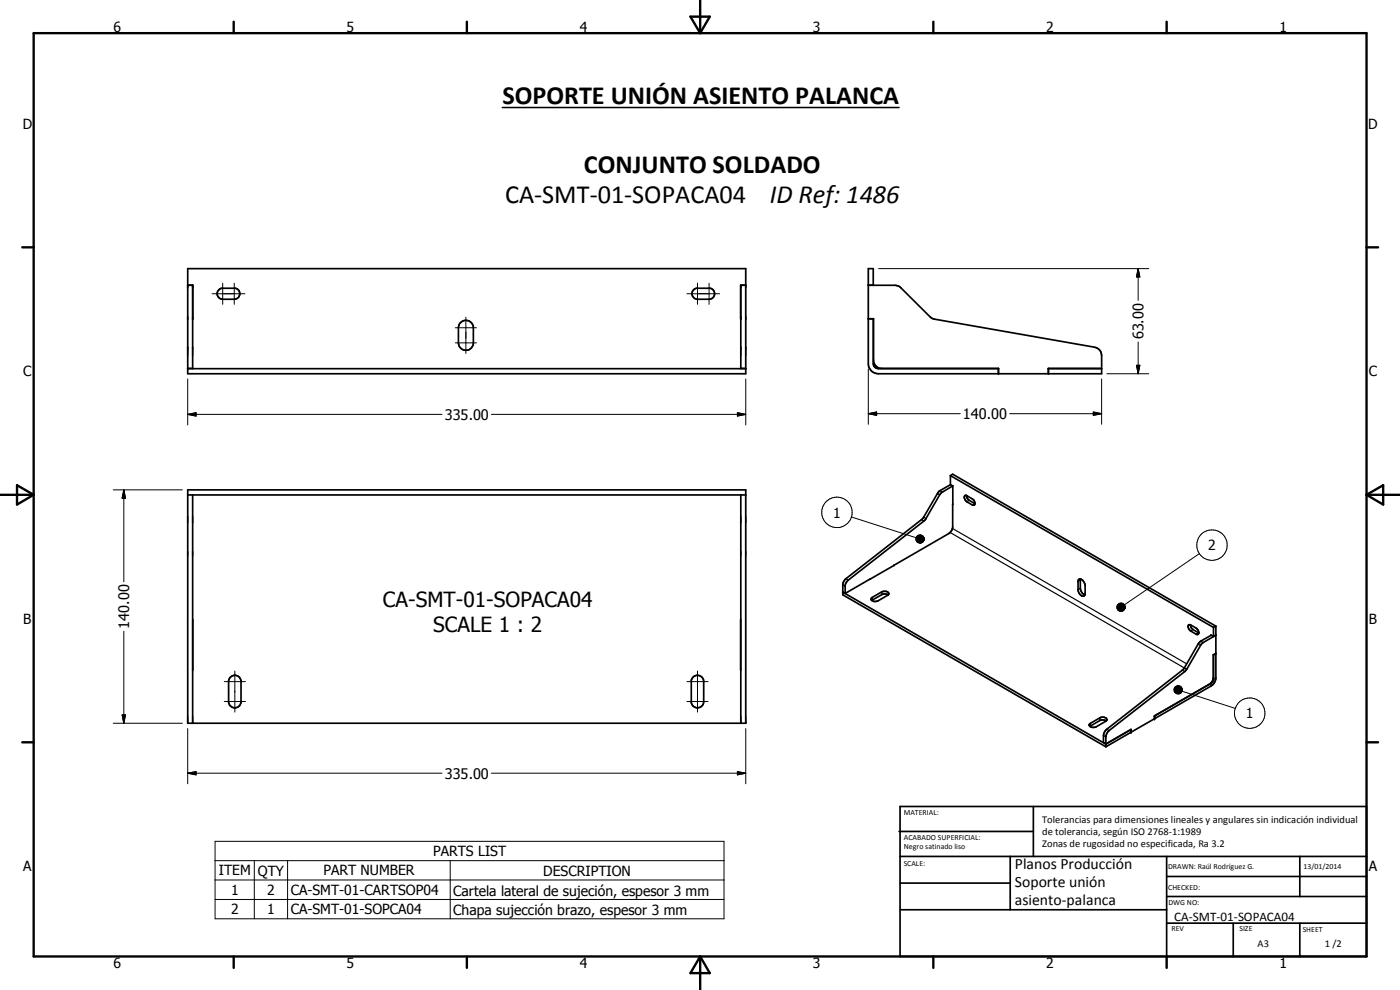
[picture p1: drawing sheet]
<svg xmlns="http://www.w3.org/2000/svg" width="420mm" height="297mm" viewBox="0 0 420 297" stroke-linecap="round" stroke-linejoin="round" font-family="sans-serif">
<g fill="none" stroke="#000" stroke-width=".51">
<path d="M56.3 80.6h167.5v31.5h-167.5zM56.3 85.6h1.6l-.1 25M56.3 85.6h1.5M57.8 95.7h.1M65.5 87.1l1-.6h4.1a1.67 1.67 0 0 1 1.4 1.8 1.67 1.67 0 0 1-1.7 1.5h-3.5a1.66 1.66 0 0 1-1.4-.9 1.66 1.66 0 0 1 .1-1.8zM138 97a2.27 2.27 0 0 1 2.3-.8 2.27 2.27 0 0 1 1.8 1.8v5.2a2.26 2.26 0 0 1-2.4 1.9 2.26 2.26 0 0 1-2.1-2.2v-4.6zM208 87.1l1-.6h4.1a1.67 1.67 0 0 1 1.3 1.8 1.67 1.67 0 0 1-1.6 1.5h-3.5a1.66 1.66 0 0 1-1.5-.9 1.66 1.66 0 0 1 .2-1.8zM222.3 95.7h.1M222.3 85.6h1.5M223.8 85.6h-1.5v25M260.6 95.7l1.6-.1v12.8a2.43 2.43 0 0 0 2.1 2.1h35.4v1.6M260.6 85.6h1.5"/>
<path d="M260.6 85.6h8l1.3 .3 9.2 9.1 1 .7 48.4 8.5a2.53 2.53 0 0 1 2.1 2.5v3.8h-16v1.6M262.1 95.6v13.5a1.6 1.6 0 0 0 1.5 1.5h36.1M262.1 85.6v-5h-1.5v28.5a3 3 0 0 0 3 3h67v-1.5h-16M56.3 110.6h167.5M56.3 110.5h1.5M222.3 110.5h1.5M299.6 110.6v1.5M314.7 110.6v1.5M56.3 147h167.5v70h-167.5zM56.3 148.5h167.5M57.8 148.5v68.5M222.3 148.5v68.5"/>
<path d="M285.2 145.4l.8 .4M285.2 142.7l79 45.6M285.2 142.7v2.7M285.2 142.7l.7-.4 79 45.6M285.3 145.4l-3.5 2-5 8.3-23.1 18.1-.8 1.5v3.2l79 45.6M285.9 151.3h.1M286 145.8l-.1 12.5-.4 1-.8 .8-16.4 9.5M286 145.8l-3.4 1.9-.5 .6-4.4 7.7-23.3 18.2-.7 1.2-.1 2.7M286 151.3h-.1M289.5 148.8l.5-.2 1.8 1.1a1.41 1.41 0 0 1 .6 1.8h-.6l-1.7-1-.6-.9zM290.1 148.7l.2 .8 .4 .5 1.9 1.1M253.6 178.1l-.7-.4 79 45.6 7.5-4.4"/>
<path d="M261.1 173.7h.1M261.2 173.7l-7.6 4.4M261.6 179.4l3-1.8a1.38 1.38 0 0 1 2.1 .6l-3.1 2.1a1.35 1.35 0 0 1-2.2-.7zM266.5 178.5l-.6-.3-1.1 .1-3.1 1.8M268.3 169.6v.1M268.3 169.7l-7.1 4M323.8 173.8a1.67 1.67 0 0 1 1.9 1.9l-.1 2.9a1.02 1.02 0 0 1-1.1 .2 1.02 1.02 0 0 1-.7-.8l-.3-.8v-3zM324.3 173.7v3a2.22 2.22 0 0 0 1.3 1.8M57.8 186h.1M222.3 186h.1M356.7 187.5h.6l1.7 1a1.31 1.31 0 0 1 .5 1.9l-2.2-1.1a1.45 1.45 0 0 1-.6-1.8zM357.3 187.5l.2 .8 .4 .5 1.9 1.1"/>
<path d="M363.4 190.6l.8 .4M363.5 190.6l-3.6 2.2-4.9 8.2-23 17.9-.8 1.3v2.6l.7 .4 7.5-4.3v.8M364.1 196.5h.1M364.1 196.5v7l-.3 1-.8 .8M364.2 196.5v7.5l-.3 .6-17.4 10.2v.8M364.2 188.3v2.7M364.9 196l-.7 .5M364.9 190.6h.1M364.9 187.9v15.5a3 3 0 0 1-1.4 2.4l-17 9.8M364.9 190.6l-4.3 2.6-4.4 7.6-.7 .7-23 18.1-.6 1.5v3M364.9 190.5l-.7 .5M364.9 187.9l-.7 .4"/>
<path d="M364.9 196l-.8 .5M57.8 201h.1M69 203.3a1.9 1.9 0 0 1 2-.6 1.9 1.9 0 0 1 1.3 1.5v6.6a1.89 1.89 0 0 1-1.8 1.6 1.89 1.89 0 0 1-1.9-1.6v-6.6zM207.9 203.3a1.87 1.87 0 0 1 2.1-.6 1.87 1.87 0 0 1 1.2 1.8v6a1.88 1.88 0 0 1-1.7 1.9 1.88 1.88 0 0 1-2-1.6v-6.6zM222.3 201h.1M332 216.3l-.7-.3h-.8l-3.4 1.9M332 216.3a.7 .7 0 0 0 0-.8 .7 .7 0 0 0-.7-.3l-1.2 .2-2.9 1.6-.4 .6 .3 .4M332 216.3l-3.4 1.9-1.5-.2M339.4 219.7l-7.5 4.4M346.5 215.6l-7.1 4.1M269.8 249.5h40.3M270.1 242h140v45h-140z"/>
<path d="M270.1 257h140M303.2 257v16M310.1 242v15M350.1 257v30M390.1 257v12M270.1 265h33.1M270.1 273h80M350.1 277h60M350.1 269h60M350.1 263h60M370.1 277v10M390.1 277v10"/>
</g>
<g fill="none" stroke="#000" stroke-width=".35">
<path d="M276.6 155.9l.7 .4M277.2 155.2l.7 .4M281.3 148.1l.7 .4M282.1 147.2l.8 .4M285.1 159.8l70.3 40.6M285.8 158.5l70.3 40.7M290.9 150.1l-.8 .4M292.5 151.1l-.7 .4M252.9 175.5l.7 .4M253.9 173.6l.7 .4M261.8 179.2v.8M264.6 177.6v.8"/>
<path d="M324.2 174l-.7 .5M324.2 176.5l-.7 .4M358 188.9l-.7 .4M359.6 193.3l.7 .4M359.7 189.9l-.7 .4M360.4 192.4l.7 .4M327.2 217v.8M330.1 215.4v.8M332.1 218.8l.8 .4M354.8 201.1l.7 .4M355.5 200.4l.7 .4M363.4 205l.1 .8"/>
<path d="M364.9 203.4l-.8 .4M331.2 220.7l.7 .4"/>
</g>
<g fill="#000">
<circle cx="252.9" cy="177.7" r=".25"/>
<circle cx="339.4" cy="219.7" r=".25"/>
<circle cx="346.5" cy="215.6" r=".25"/>
<circle cx="346.5" cy="214.8" r=".25"/>
</g>
<g fill="none" stroke="#000" stroke-width=".71">
<path d="M10.1 9.9h400v277.1h-400zM70.1 6.5v3.4M140.1 6.5v3.4M207.2 5h5.8l-2.9 4.9zM210.1 0v9.9M280.1 6.5v3.4M350.1 6.5v3.4M6.7 74.2h3.4M410.1 74.2h3.5M.1 148.5h10M5.1 145.6l5 2.9-5 2.9zM410.1 148.5h10"/>
<path d="M410.1 148.5l5-2.9v5.8zM6.7 222.7h3.4M410.1 222.7h3.5M70.1 287v3.4M140.1 287v3.4M210.1 287v10M210.1 287l2.9 5h-5.8zM280.1 287v3.4M350.1 287v3.4"/>
</g>
<g fill="none" stroke="#000" stroke-width=".3">
<path d="M63.7 88.1h9.8M66.8 85v6.3M70.3 85v6.3M136.6 98.3h6.4M139.8 95.2v10.8M206.2 88.1h9.8M209.3 85v6.3M212.8 85v6.3M263.7 80.6h81.1M341.6 80.6l.5 2.5h-1zM341.6 80.6v9.5M56.3 113.7v13.8"/>
<path d="M136.6 102.9h6.4M223.8 113.7v13.8M260.6 110.7v16.6M330.6 113.7v13.6M332.2 112.1h12.6M341.1 109.6h1l-.5 2.5zM341.6 102.6v9.5M56.3 124.3l2.5-.5v1zM56.3 124.3h76.4M147.5 124.3h76.3M221.3 123.8l2.5 .5-2.5 .5zM260.6 124.1l2.5-.5v1z"/>
<path d="M260.6 124.1h27.6M303 124.1h27.6M328.1 123.6l2.5 .5-2.5 .5zM34 147h20.7M37.2 147l.5 2.5h-1.1zM37.2 147v27.6M255.5 155.1l19.4 6.2M274.9 161.6l2.5 .1-2.5 .1zM274.9 161.8l2.5-.1-2.5 .4zM274.9 161.7h2.5M274.9 161.3l2.5 .4-2.5-.1zM274.9 162.1l2.5-.4-2.4 .6z"/>
<path d="M275 161.1l2.4 .6-2.5-.4zM275 162.3l2.4-.6-2.2 .9zM275.2 160.9l.2-.2 2 1zM275.2 160.9l2.2 .8-2.4-.6zM275.2 162.6l2.2-.9-2 1.1zM275.4 160.7l.2-.1 1.8 1.1zM275.4 162.8l2-1.1-1.8 1.2zM275.6 160.6l.3-.1 1.5 1.2zM275.6 162.9l1.8-1.2-1.5 1.2zM275.9 160.5h.3l1.2 1.2zM275.9 162.9l1.5-1.2-1.2 1.3zM276.2 160.5h.2l1 1.2z"/>
<path d="M276.4 160.5l1 1.2zM276.7 160.7l.7 1zM276.9 160.8l.5 .9zM277.1 161l.3 .7zM277.2 161.2l.2 .5zM277.4 161.7l-1 1.2-.2 .1zM277.4 161.7l-1 1.2zM277.4 161.7l-.7 1.1zM277.4 161.7l-.5 1zM277.4 161.7l-.3 .8zM277.4 161.7l-.2 .6zM277.4 161.7l-.1 .3z"/>
<path d="M359.9 166.1l-22.4 15.4M37.2 189.4v27.6M335.2 182l2.4 .2-2.4 .1zM335.2 182.3l2.4-.1-2.4 .4zM335.2 182.2h2.4M335.2 181.8l2.4 .4-2.4-.2zM335.2 182.6l2.4-.4-2.2 .6zM335.4 181.5l2.2 .7-2.4-.4zM335.4 182.8l2.2-.6-2.1 .8zM335.5 181.4l.2-.3 1.9 1.1zM335.5 181.4l2.1 .8-2.2-.7zM335.5 183l2.1-.8-1.9 1z"/>
<path d="M335.7 181.1l.2-.1 1.7 1.2zM335.7 183.2l1.9-1-1.7 1.1zM335.9 181h.3l1.4 1.2zM335.9 183.3l1.7-1.1-1.4 1.2zM336.2 181l.3-.1 1.1 1.3zM336.2 183.4l1.4-1.2-1.1 1.2zM336.5 180.9l.3 .1 .8 1.2zM336.8 181l.8 1.2zM337 181.1l.6 1.1zM337.2 181.2l.4 1zM337.4 181.4l.2 .8zM337.6 181.7v.5z"/>
<path d="M337.6 182.2l-.8 1.2h-.3zM337.6 182.2l-.6 1.1-.2 .1zM337.6 182.2l-.6 1.1zM337.6 182.2l-.4 .9zM337.6 182.2l-.2 .7zM337.6 182.2v.5zM337.6 182.2v.3zM34 217h20.7M36.6 214.5h1.1l-.5 2.5zM56.3 218.6v16.6M67.3 204.5h6.3M67.3 210.5h6.3"/>
<path d="M70.5 201.3v12.4M206.2 204.5h6.3M206.2 210.5h6.3M209.3 201.3v12.4M223.8 218.6v16.6M352.3 206.8l2.5 .2-2.5 .1zM352.3 207.1l2.5-.1-2.4 .4zM352.3 207h2.5M352.4 206.6l2.4 .4-2.5-.2zM352.4 207.4l2.4-.4-2.3 .6zM352.5 206.3l2.3 .7-2.4-.4zM352.5 207.6l2.3-.6-2.1 .8z"/>
<path d="M352.7 206.1l.2-.1 1.9 1zM352.7 206.1l2.1 .9-2.3-.7zM352.7 207.8l2.1-.8-1.9 1zM352.9 206l.2-.2 1.7 1.2zM352.9 208l1.9-1-1.7 1.2zM353.1 205.8l.3-.1 1.4 1.3zM353.1 208.2l1.7-1.2-1.4 1.2zM353.4 205.7h.2l1.2 1.3zM353.4 208.2l1.4-1.2-1.2 1.2zM353.6 205.7l.3 .1 .9 1.2zM353.9 205.8l.9 1.2zM354.1 205.9l.7 1.1z"/>
<path d="M354.4 206l.4 1zM354.6 206.2l.2 .8zM354.7 206.5l.1 .5zM354.7 207.4l16 5.2M354.8 207l-.9 1.2h-.3zM354.8 207l-.9 1.2zM354.8 207l-.7 1.1zM354.8 207l-.4 .9zM354.8 207l-.2 .7zM354.8 207l-.1 .5zM354.8 207v.3zM56.3 232l2.5-.5v1z"/>
<path d="M56.3 232h76.4M147.5 232h76.3M221.3 231.5l2.5 .5-2.5 .5zM64.5 252.4h152.8v23.3h-152.8zM64.5 258.2h152.8M76.3 258.2v17.5M86.3 258.2v17.5M135.1 258.2v17.5M64.5 264h152.8M64.5 269.9h152.8"/>
<circle cx="251.2" cy="153.7" r="4.6"/>
<circle cx="363.7" cy="163.5" r="4.6"/>
<circle cx="375" cy="214" r="4.6"/>
</g>
<g fill="#000">
<path d="M341.6 80.6l.5 2.5h-1zM341.1 109.6h1l-.5 2.5zM56.3 124.3l2.5-.5v1zM221.3 123.8l2.5 .5-2.5 .5zM260.6 124.1l2.5-.5v1zM328.1 123.6l2.5 .5-2.5 .5zM37.2 147l.5 2.5h-1.1zM277.2 161.2l.2 .5zM277.1 161l.3 .7zM276.9 160.8l.5 .9zM276.7 160.7l.7 1zM276.4 160.5l1 1.2z"/>
<path d="M276.2 160.5h.2l1 1.2zM275.9 160.5h.3l1.2 1.2zM275.6 160.6l.3-.1 1.5 1.2zM275.4 160.7l.2-.1 1.8 1.1zM275.2 160.9l.2-.2 2 1zM275.2 160.9l2.2 .8-2.4-.6zM275 161.1l2.4 .6-2.5-.4zM274.9 162.1l2.5-.4-2.4 .6zM275 162.3l2.4-.6-2.2 .9zM275.2 162.6l2.2-.9-2 1.1zM275.4 162.8l2-1.1-1.8 1.2zM275.6 162.9l1.8-1.2-1.5 1.2z"/>
<path d="M275.9 162.9l1.5-1.2-1.2 1.3zM277.4 161.7l-1 1.2-.2 .1zM277.4 161.7l-1 1.2zM277.4 161.7l-.7 1.1zM277.4 161.7l-.5 1zM277.4 161.7l-.3 .8zM277.4 161.7l-.2 .6zM277.4 161.7l-.1 .3zM337.6 181.7v.5zM337.4 181.4l.2 .8zM337.2 181.2l.4 1zM337 181.1l.6 1.1z"/>
<path d="M336.8 181l.8 1.2zM336.5 180.9l.3 .1 .8 1.2zM336.2 181l.3-.1 1.1 1.3zM335.9 181h.3l1.4 1.2zM335.7 181.1l.2-.1 1.7 1.2zM335.5 181.4l.2-.3 1.9 1.1zM335.5 181.4l2.1 .8-2.2-.7zM335.4 181.5l2.2 .7-2.4-.4zM335.2 182.6l2.4-.4-2.2 .6zM335.4 182.8l2.2-.6-2.1 .8zM335.5 183l2.1-.8-1.9 1zM335.7 183.2l1.9-1-1.7 1.1z"/>
<path d="M335.9 183.3l1.7-1.1-1.4 1.2zM336.2 183.4l1.4-1.2-1.1 1.2zM337.6 182.2l-.8 1.2h-.3zM337.6 182.2l-.6 1.1-.2 .1zM337.6 182.2l-.6 1.1zM337.6 182.2l-.4 .9zM337.6 182.2l-.2 .7zM337.6 182.2v.5zM337.6 182.2v.3zM36.6 214.5h1.1l-.5 2.5zM354.7 206.5l.1 .5zM354.6 206.2l.2 .8z"/>
<path d="M354.4 206l.4 1zM354.1 205.9l.7 1.1zM353.9 205.8l.9 1.2zM353.6 205.7l.3 .1 .9 1.2zM353.4 205.7h.2l1.2 1.3zM353.1 205.8l.3-.1 1.4 1.3zM352.9 206l.2-.2 1.7 1.2zM352.7 206.1l.2-.1 1.9 1zM352.7 206.1l2.1 .9-2.3-.7zM352.5 206.3l2.3 .7-2.4-.4zM352.4 207.4l2.4-.4-2.3 .6zM352.5 207.6l2.3-.6-2.1 .8z"/>
<path d="M352.7 207.8l2.1-.8-1.9 1zM352.9 208l1.9-1-1.7 1.2zM353.1 208.2l1.7-1.2-1.4 1.2zM353.4 208.2l1.4-1.2-1.2 1.2zM354.8 207l-.9 1.2h-.3zM354.8 207l-.9 1.2zM354.8 207l-.7 1.1zM354.8 207l-.4 .9zM354.8 207l-.2 .7zM354.8 207l-.1 .5zM354.8 207v.3zM56.3 232l2.5-.5v1z"/>
<path d="M221.3 231.5l2.5 .5-2.5 .5z"/>
</g>
<path d="M274.9 161.5h2.5M335.2 182h2.4M352.3 206.8h2.5" fill="none" stroke="#000" stroke-width=".38"/>
<path d="M274.9 161.9h2.5M335.2 182.4h2.4M352.3 207.2h2.5" fill="none" stroke="#000" stroke-width=".42"/>
<path d="M150.7 32.3h119.1" fill="none" stroke="#000" stroke-width=".46"/>
<g font-size="7.9">
<text x="150.8" y="31.2">SOPORTE UNIÓN ASIENTO PALANCA</text>
<text x="175.2" y="51.8">CONJUNTO SOLDADO</text>
<text x="151.6" y="60.8">CA-SMT-01-SOPACA04</text>
<text x="231.1" y="60.8">ID Ref: 1486</text>
</g>
<g font-size="6.3">
<text x="114.9" y="182">CA-SMT-01-SOPACA04</text>
<text x="130" y="189.5">SCALE 1 : 2</text>
</g>
<g font-size="4.7">
<text x="304.6" y="260.8">Planos Producción</text>
<text x="304.6" y="266.2">Soporte unión</text>
<text x="304.6" y="271.6">asiento-palanca</text>
</g>
<g font-size="4.4">
<text x="343.2" y="101.8" transform="rotate(-90 343.2 101.8)">63.00</text>
<text x="133.5" y="125.9">335.00</text>
<text x="289" y="125.7">140.00</text>
<text x="38.8" y="188.6" transform="rotate(-90 38.8 188.6)">140.00</text>
<text x="133.5" y="233.6">335.00</text>
</g>
<g font-size="4.2">
<text x="34" y="9.6">6</text>
<text x="104" y="9.6">5</text>
<text x="174" y="9.6">4</text>
<text x="244" y="9.6">3</text>
<text x="314" y="9.6">2</text>
<text x="384" y="9.6">1</text>
<text x="6.8" y="38.7">D</text>
<text x="410.6" y="38.7">D</text>
<text x="7" y="112.9">C</text>
<text x="410.8" y="112.9">C</text>
<text x="250.1" y="155.3">1</text>
<text x="362.6" y="165.1">2</text>
<text x="7" y="187.1">B</text>
<text x="410.8" y="187.1">B</text>
<text x="373.9" y="215.5">1</text>
<text x="130" y="256.9">PARTS LIST</text>
<text x="7" y="261.4">A</text>
<text x="65.6" y="262.7">ITEM</text>
<text x="77.4" y="262.7">QTY</text>
<text x="97.1" y="262.7">PART NUMBER</text>
<text x="163.1" y="262.7">DESCRIPTION</text>
<text x="410.8" y="261.4">A</text>
<text x="69.3" y="268.5">1</text>
<text x="80.2" y="268.5">2</text>
<text x="87.2" y="268.5">CA-SMT-01-CARTSOP04</text>
<text x="136" y="268.7">Cartela lateral de sujeción, espesor 3 mm</text>
<text x="69.3" y="274.3">2</text>
<text x="80.2" y="274.3">1</text>
<text x="87.2" y="274.3">CA-SMT-01-SOPCA04</text>
<text x="136" y="274.5">Chapa sujección brazo, espesor 3 mm</text>
<text x="34" y="290.4">6</text>
<text x="104" y="290.4">5</text>
<text x="174" y="290.4">4</text>
<text x="244" y="290.4">3</text>
<text x="314" y="290.4">2</text>
<text x="384" y="290.4">1</text>
</g>
<text font-size="3.9" x="352.4" y="276.3">CA-SMT-01-SOPACA04</text>
<g font-size="3.1">
<text x="312.7" y="246.8">Tolerancias para dimensiones lineales y angulares sin indicación individual</text>
<text x="312.7" y="250.4">de tolerancia, según ISO 2768-1:1989</text>
<text x="312.7" y="254">Zonas de rugosidad no especificada, Ra 3.2</text>
<text x="377.4" y="284.1">A3</text>
<text x="397.6" y="284.2">1 /2</text>
</g>
<g font-size="2.4">
<text x="271.2" y="244.4">MATERIAL:</text>
<text x="271.3" y="252">ACABADO SUPERFICIAL:</text>
<text x="271.3" y="254.6">Negro satinado liso</text>
<text x="271.2" y="259.7">SCALE:</text>
<text x="350.6" y="260.8">DRAWN: Raúl Rodríguez G.</text>
<text x="391.2" y="260.6">13/01/2014</text>
<text x="350.6" y="267">CHECKED:</text>
<text x="350.6" y="271.4">DWG NO:</text>
<text x="351.6" y="279.3">REV</text>
<text x="372" y="279.4">SIZE</text>
<text x="391" y="279.6">SHEET</text>
</g>
</svg>
